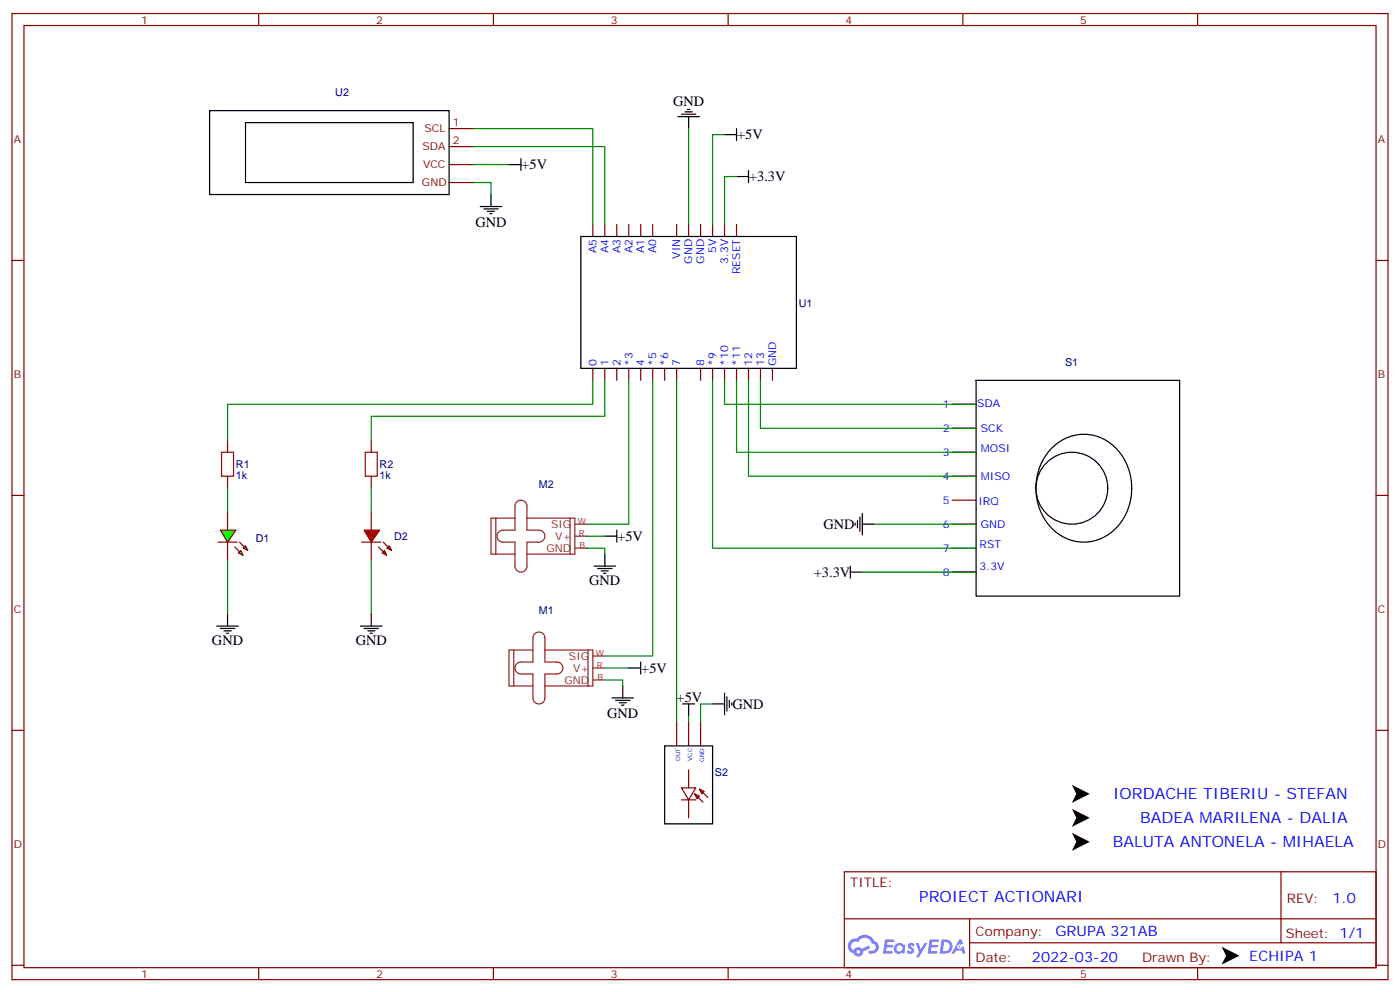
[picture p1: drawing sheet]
<svg xmlns="http://www.w3.org/2000/svg" width="412mm" height="292mm" viewBox="0 0 412 292" stroke-linecap="round" stroke-linejoin="round" font-family="sans-serif">
<g fill="none" stroke="#870000" stroke-width=".35">
<path d="M3.5 4h405.4v284.3h-405.4zM7.1 7.5h398.2v277.3h-398.2zM76.2 4v3.5M145.3 4v3.5M214.5 4v3.5M283.6 4v3.5M352.8 4v3.5M3.5 76.7h3.6M405.3 76.7h3.6M3.5 145.8h3.6M405.3 145.8h3.6M3.5 214.9h3.6"/>
<path d="M405.3 214.9h3.6M248.7 256.6h156.6v28.2h-156.6zM377.3 256.6v20.9M248.7 270.4h156.5M285.6 277.5h119.6M285.6 270.4v14.1M3.5 284.1h3.6M76.2 284.8v3.5M145.3 284.8v3.5M214.5 284.8v3.5M283.6 284.8v3.5M352.8 284.8v3.5"/>
<path d="M405.3 284.1h3.6"/>
</g>
<g fill="#5487ff">
<path d="M267.7 277.8a1.22 1.22 0 0 1 1.7 .2l-.4 .6a.47 .47 0 0 0-.3-.4 .47 .47 0 0 0-.5 .2l.1 .2a1.14 1.14 0 0 1 .8 1.8 1.14 1.14 0 0 1-1.9 0l-.2-.2 .5-.6 .7 .4a.29 .29 0 0 0 .3-.2 .29 .29 0 0 0-.2-.3 1.04 1.04 0 0 1-.6-1.7z"/>
<path d="M260.7 276.5h2.4l.3 .2-.2 .5h-1.8l-.1 .9h1.5l.3 .4-.3 .3h-1.6l-.2 1.1 1.7 .1 .2 .3-.2 .3-2.6 .1z"/>
<path d="M273.8 276.5h2.4l.3 .2-.1 .5h-1.8l-.2 .9h1.6l.3 .4-.4 .3h-1.6l-.1 1.1 1.7 .1 .2 .3-.2 .3-2.6 .1z"/>
<path d="M282.6 276.5h.7l.3 1.3-.6 .3a.69 .69 0 0 0-1 .3 .69 .69 0 0 0 .4 .9 .69 .69 0 0 0 .9-.6l.5-.3 .6 2.2h-.8l-.2-.8h-1.8l-.5 .8h-.8z"/>
<path d="M269.8 277.6h.8l.6 1.8 1.1-1.8h.9l-2.6 4.2h-.8l.9-1.6z"/>
<path d="M277.4 276.5l-.6 4.2h1.3a2.11 2.11 0 0 0 2.5-2.2 2.11 2.11 0 0 0-2.5-2zM278.1 277.2a1.39 1.39 0 0 1 1.7 1.5 1.39 1.39 0 0 1-1.8 1.2h-.3z"/>
<path d="M263.7 278.1a1.54 1.54 0 0 0-.1 2.2 1.54 1.54 0 0 0 2.2 .1l.6 .3 .3-2.3-.2-.3h-.4a1.49 1.49 0 0 0-2.4 0zM264 279.1a.94 .94 0 0 1 1.8 0 .94 .94 0 0 1-1.8 0z"/>
<path d="M250.4 276.9a2.18 2.18 0 0 0 1.1 3.7 1.44 1.44 0 0 0 1.6 .9 1.44 1.44 0 0 0 1.2-1.5l2-1-.5-.7-1.9 1a1.47 1.47 0 0 0-2.4 .4 1.39 1.39 0 0 1-.7-1.9 1.39 1.39 0 0 1 2-.5 2.12 2.12 0 0 1 2.2-1.3 2.12 2.12 0 0 1 1.9 1.7 1.14 1.14 0 0 1 1.1 1.4 1.14 1.14 0 0 1-1.7 .7 .43 .43 0 0 0-.5 .4 .43 .43 0 0 0 .4 .5 1.98 1.98 0 0 0 2.5-1.3 1.98 1.98 0 0 0-1.2-2.5 3.1 3.1 0 0 0-5.3-.7l-.9 .1zM252.3 280.2a.55 .55 0 0 1 1.1 0 .55 .55 0 0 1-1.1 0z"/>
<circle cx="282.6" cy="278.6" r=".26"/>
</g>
<g fill="none" stroke="#870000" stroke-width=".35">
<path d="M174.6 66.1v3.5M178.2 66.1v3.5M181.7 66.1v3.5M185.2 66.1v3.5M188.7 66.1v3.5M192.3 66.1v3.5M199.3 66.1v3.5M202.8 66.1v3.5M206.4 66.1v3.5M209.9 66.1v3.5M213.4 66.1v3.5M217 66.1v3.5"/>
<path d="M174.6 108.4v3.5M178.2 108.4v3.5M181.7 108.4v3.5M185.2 108.4v3.5M188.7 108.4v3.5M192.3 108.4v3.5M195.8 108.4v3.5M199.3 108.4v3.5M206.4 108.4v3.5M209.9 108.4v3.5M213.4 108.4v3.5M217 108.4v3.5"/>
<path d="M220.5 108.4v3.5M224 108.4v3.5M227.5 108.4v3.5M67 129.6v3.5M109.4 129.6v3.5M67 140.2v3.5M109.4 140.2v3.5"/>
</g>
<path d="M171.1 69.6h63.5v38.8h-63.5z" fill="none" stroke="#000" stroke-width=".35"/>
<path d="M65.3 133.1h3.5v7.1h-3.5zM107.6 133.1h3.5v7.1h-3.5z" fill="none" stroke="#a10000" stroke-width=".35"/>
<g fill="#f00" stroke="#870000" stroke-width=".35">
<path d="M107.2 156h4.6l-2.4 3.6z"/>
<path d="M106.5 159.6h5.7z"/>
</g>
<g fill="#870000" stroke="#870000" stroke-width=".35">
<path d="M112.9 159.6l1.4 1.4z"/>
<path d="M111.5 161l1.4 1.4z"/>
</g>
<g fill="#f00" stroke="#870000" stroke-width=".35">
<path d="M113.9 161.3l.8-.7 .7 1.4z"/>
<path d="M112.5 162.7l.7-.7 .7 1.4z"/>
</g>
<g fill="none" stroke="#870000" stroke-width=".35">
<path d="M132.3 37.9h7M132.3 53.7h7M132.3 48.4h7M132.3 43.1h7M280.5 119h7M280.5 126h7M280.5 133.1h7M67 150.7v5.3M67 159.6v5.3M109.4 150.7v5.3M109.4 159.6v5.3M280.5 140.2h7"/>
<path d="M280.5 147.2h7M280.5 154.3h7M280.5 161.3h7M280.5 168.4h7M199.3 212.5v7M202.8 212.5v7M206.4 212.5v7M200.7 231.9h4.3l-2.2 3.5zM200.7 235.4h4.3M202.8 226.6v5.3M202.8 235.4v5.3M204.6 233.6l1.4 .8-.7 .7z"/>
<path d="M204.6 233.6l2.5 2.5M206 232.2l1.4 .7-.7 .7zM206 232.2l2.5 2.5"/>
</g>
<g fill="none" stroke="#008700" stroke-width=".35">
<path d="M139.3 37.9h35.3v28.2M139.3 53.7h5.3v3.6M139.3 43.1h38.9v23M139.3 48.4h10.6M174.6 111.9v7.1h-107.6v10.6M178.2 111.9v10.6h-68.8v7.1M185.2 111.9v42.4h-12.3M192.3 111.9v81.2h-14.1M199.3 111.9v100.6M213.4 111.9v7.1h74.1M217 111.9v21.2h70.5M220.5 111.9v28.3h67"/>
<path d="M224 111.9v14.1h63.5M67 143.7v7M109.4 143.7v7M172.9 157.8h5.3M257.5 154.3h30M67 164.9v15.8M109.4 164.9v15.8M172.9 161.3h5.3v1.8M254 168.4h33.5M178.2 196.6h7M178.2 200.1h5.2v1.8M202.8 210.7v1.8"/>
<path d="M209.9 207.2h-3.5v5.3"/>
</g>
<g fill="none" stroke="#000" stroke-width=".35">
<path d="M61.7 32.6h70.6v24.7h-70.6zM72.3 36.1h49.4v17.6h-49.4zM144.6 57.3v3.5M149.9 48.4h3.6M153.5 46.7v3.5M141.5 60.8h6.3M142.5 61.5h4.3M143.6 62.2h2.1M144.3 62.9h.7M287.5 111.9h60v63.5h-60zM310.3 131.4a13.3 13.3 0 0 1 21.4 4.7 16.8 16.8 0 0 1-6.9 22.2 13.6 13.6 0 0 1-18.5-8.4 17.2 17.2 0 0 1 4-18.5zM178.2 157.8h3.5"/>
<path d="M181.7 156v3.6M251.9 153.9v.7M252.6 153.2v2.1M253.3 152.2v4.2M254 154.3h3.5M254 151.1v6.3M175 166.6h6.3M176 167.3h4.3M177.1 168h2.1M177.8 168.7h.7M178.2 163.1v3.5M250.5 168.4h3.5"/>
<path d="M250.5 166.6v3.5M63.9 184.3h6.3M64.9 185h4.2M66 185.7h2.1M66.7 186.4h.7M67 180.7v3.6M106.2 184.3h6.3M107.2 185h4.3M108.3 185.7h2.1M109 186.4h.7M109.4 180.7v3.6M185.2 196.6h3.5"/>
<path d="M188.7 194.8v3.6M180.3 205.4h6.3M181.3 206.1h4.3M182.4 206.8h2.1M183.1 207.5h.7M183.4 201.9v3.5M195.8 219.5h14.1v23h-14.1zM201.1 207.2h3.5M202.8 207.2v3.5M209.9 207.2h3.5M213.4 204v6.4M214.1 205.1v4.2"/>
<path d="M214.8 206.1v2.1M215.5 206.8v.7"/>
<circle cx="315.7" cy="143.7" r="10.6"/>
</g>
<g fill="none" stroke="#8c2424" stroke-width=".35">
<path d="M146 152.5v10.6M151.7 152.5h-7.1v10.6h7.1M152.2 147.7a1.76 1.76 0 0 1 1.9-.4 1.76 1.76 0 0 1 1.1 1.7v7h3.5a1.76 1.76 0 0 1 1.8 1.8 1.76 1.76 0 0 1-1.8 1.8h-3.5v7a1.76 1.76 0 0 1-1.7 1.8 1.76 1.76 0 0 1-1.8-1.8v-7h-3.5a1.76 1.76 0 0 1-1.8-1.8 1.76 1.76 0 0 1 1.8-1.8h3.5v-7zM155.2 152.5h14.1v10.6h-14.1M167.9 152.5v10.6M169.3 154.3h3.6M169.3 157.8h3.6M169.3 161.3h3.6M151.3 191.3v10.6M157 191.3h-7.1v10.6h7.1M157.5 186.5a1.76 1.76 0 0 1 1.9-.3 1.76 1.76 0 0 1 1.1 1.6v7h3.5a1.76 1.76 0 0 1 1.8 1.8 1.76 1.76 0 0 1-1.8 1.8h-3.5v7a1.76 1.76 0 0 1-1.7 1.8 1.76 1.76 0 0 1-1.8-1.8v-7h-3.5a1.76 1.76 0 0 1-1.8-1.8 1.76 1.76 0 0 1 1.8-1.8h3.5v-7zM160.5 191.3h14.1v10.6h-14.1"/>
<path d="M173.2 191.3v10.6M174.6 193.1h3.6M174.6 196.6h3.6M174.6 200.1h3.6"/>
</g>
<g fill="#0f0" stroke="#870000" stroke-width=".35">
<path d="M70.2 162.7l.7-.7 .7 1.4z"/>
<path d="M72.3 160.6l.7 1.4-1.4-.7z"/>
</g>
<g fill="#870000" stroke="#870000" stroke-width=".35">
<path d="M69.1 161l1.5 1.4z"/>
<path d="M70.6 159.6l1.4 1.4z"/>
</g>
<path d="M64.2 159.6h5.6z" fill="#f00" stroke="#870000" stroke-width=".35"/>
<path d="M64.9 156h4.6l-2.5 3.6z" fill="#0f0" stroke="#870000" stroke-width=".35"/>
<path d="M202.8 37.9v28.2M213.4 39.6h-3.5v26.5M217 52h-3.6v14.1M209.9 111.9v49.4h77.6" fill="none" stroke="#008700" stroke-width=".35"/>
<path d="M199.7 34.3h6.3M200.7 33.6h4.3M201.8 32.9h2.1M202.5 32.2h.7M202.8 34.3v3.6M213.4 39.6h3.6M217 37.9v3.5M217 52h3.5M220.5 50.2v3.5" fill="none" stroke="#000" stroke-width=".35"/>
<path d="M315.7 231l5.3 2.6-5.3 2.7 1.4-2.7zM315.7 238.1l5.3 2.6-5.3 2.6 1.4-2.6zM315.7 245.1l5.3 2.7-5.3 2.6 1.4-2.6zM359.8 278.6l5.3 2.7-5.3 2.6 1.4-2.6z" fill="#000"/>
<g font-size="4.6" fill="#00f">
<text x="327.9" y="235.2">IORDACHE TIBERIU - STEFAN</text>
<text x="335.9" y="242.3">BADEA MARILENA - DALIA</text>
<text x="327.8" y="249.3">BALUTA ANTONELA - MIHAELA</text>
<text x="270.8" y="265.6">PROIECT ACTIONARI</text>
</g>
<g font-size="4.2">
<text x="198.3" y="31.1">GND</text>
<text x="217.1" y="41">+5V</text>
<text x="153.6" y="49.9">+5V</text>
<text x="220.7" y="53.4">+3.3V</text>
<text x="140.1" y="66.8">GND</text>
<text x="242.5" y="155.7">GND</text>
<text x="181.9" y="159.2">+5V</text>
<text x="173.6" y="172.3">GND</text>
<text x="239.7" y="169.8">+3.3V</text>
<text x="62.4" y="189.9">GND</text>
<text x="104.8" y="189.9">GND</text>
<text x="188.9" y="198">+5V</text>
<text x="199.3" y="206.5">+5V</text>
<text x="215.7" y="208.6">GND</text>
<text x="178.9" y="211.4">GND</text>
</g>
<g font-size="4.2" fill="#00f">
<text x="392.5" y="265.8">1.0</text>
<text x="310.9" y="275.4">GRUPA 321AB</text>
<text x="304" y="283.2">2022-03-20</text>
<text x="368" y="282.9">ECHIPA 1</text>
</g>
<g font-size="3.9" fill="#800">
<text x="250.5" y="261.2">TITLE:</text>
<text x="379.1" y="265.8">REV:</text>
<text x="287.4" y="275.4">Company:</text>
<text x="378.7" y="276">Sheet: 1/1</text>
<text x="287.4" y="283">Date:</text>
<text x="336.4" y="283.1">Drawn By:</text>
</g>
<g font-size="3.2" fill="#800">
<text x="41.6" y="7">1</text>
<text x="110.8" y="7">2</text>
<text x="179.9" y="7">3</text>
<text x="249.1" y="7">4</text>
<text x="318.2" y="7">5</text>
<text x="125.1" y="38.9">SCL</text>
<text x="133.3" y="37.1">1</text>
<text x="4.1" y="42.1">A</text>
<text x="124.5" y="44.2">SDA</text>
<text x="133.3" y="42.4">2</text>
<text x="405.9" y="42.1">A</text>
<text x="124.6" y="49.5">VCC</text>
<text x="124.3" y="54.8">GND</text>
<text x="4.1" y="111.2">B</text>
<text x="405.9" y="111.2">B</text>
<text x="4.1" y="180.4">C</text>
<text x="405.9" y="180.4">C</text>
<text x="4.1" y="249.5">D</text>
<text x="405.9" y="249.5">D</text>
<text x="41.6" y="287.8">1</text>
<text x="110.8" y="287.8">2</text>
<text x="179.9" y="287.8">3</text>
<text x="249.1" y="287.8">4</text>
<text x="318.2" y="287.8">5</text>
</g>
<g font-size="3.2" fill="#000080">
<text x="98.8" y="28.3">U2</text>
<text x="235.3" y="90.3">U1</text>
<text x="313.7" y="107.8">S1</text>
<text x="69.5" y="137.8">R1</text>
<text x="111.8" y="137.8">R2</text>
<text x="69.5" y="141">1k</text>
<text x="111.8" y="141">1k</text>
<text x="158.7" y="143.7">M2</text>
<text x="75.3" y="159.6">D1</text>
<text x="116.1" y="159">D2</text>
<text x="158.7" y="180.7">M1</text>
<text x="210.6" y="228.3">S2</text>
</g>
<g font-size="3.2" fill="#00f">
<text x="175.7" y="74.5" transform="rotate(-90 175.7 74.5)">A5</text>
<text x="179.2" y="74.5" transform="rotate(-90 179.2 74.5)">A4</text>
<text x="182.7" y="74.5" transform="rotate(-90 182.7 74.5)">A3</text>
<text x="186.3" y="74.5" transform="rotate(-90 186.3 74.5)">A2</text>
<text x="189.8" y="74.5" transform="rotate(-90 189.8 74.5)">A1</text>
<text x="193.3" y="74.5" transform="rotate(-90 193.3 74.5)">A0</text>
<text x="200.4" y="76.2" transform="rotate(-90 200.4 76.2)">VIN</text>
<text x="203.9" y="77.6" transform="rotate(-90 203.9 77.6)">GND</text>
<text x="207.4" y="77.6" transform="rotate(-90 207.4 77.6)">GND</text>
<text x="211" y="74.5" transform="rotate(-90 211 74.5)">5V</text>
<text x="214.5" y="77.7" transform="rotate(-90 214.5 77.7)">3.3V</text>
<text x="218" y="80.7" transform="rotate(-90 218 80.7)">RESET</text>
<text x="175.7" y="107.7" transform="rotate(-90 175.7 107.7)">0</text>
<text x="179.2" y="107.7" transform="rotate(-90 179.2 107.7)">1</text>
<text x="182.7" y="107.7" transform="rotate(-90 182.7 107.7)">2</text>
<text x="186.3" y="107.7" transform="rotate(-90 186.3 107.7)">*3</text>
<text x="189.8" y="107.7" transform="rotate(-90 189.8 107.7)">4</text>
<text x="193.3" y="107.7" transform="rotate(-90 193.3 107.7)">*5</text>
<text x="196.8" y="107.7" transform="rotate(-90 196.8 107.7)">*6</text>
<text x="200.4" y="107.7" transform="rotate(-90 200.4 107.7)">7</text>
<text x="207.4" y="107.7" transform="rotate(-90 207.4 107.7)">8</text>
<text x="211" y="107.7" transform="rotate(-90 211 107.7)">*9</text>
<text x="214.5" y="107.7" transform="rotate(-90 214.5 107.7)">*10</text>
<text x="218" y="107.7" transform="rotate(-90 218 107.7)">*11</text>
<text x="221.5" y="107.7" transform="rotate(-90 221.5 107.7)">12</text>
<text x="225.1" y="107.7" transform="rotate(-90 225.1 107.7)">13</text>
<text x="228.6" y="107.7" transform="rotate(-90 228.6 107.7)">GND</text>
<text x="287.9" y="119.7">SDA</text>
<text x="277.7" y="120.1">1</text>
<text x="277.7" y="127.1">2</text>
<text x="288.9" y="127.1">SCK</text>
<text x="277.7" y="134.2">3</text>
<text x="288.9" y="133.1">MOSI</text>
<text x="277.7" y="141.2">4</text>
<text x="288.9" y="141.2">MISO</text>
<text x="277.7" y="148.3">5</text>
<text x="288.2" y="148.6">IRQ</text>
<text x="277.7" y="155.3">6</text>
<text x="288.9" y="155.3">GND</text>
<text x="288.6" y="161.3">RST</text>
<text x="277.7" y="162.4">7</text>
<text x="288.6" y="167.7">3.3V</text>
<text x="277.7" y="169.4">8</text>
</g>
<g font-size="3.2" fill="#8d2323">
<text x="162.3" y="155.3">SIG</text>
<text x="163.5" y="158.9">V+</text>
<text x="161" y="162.4">GND</text>
<text x="167.6" y="194.1">SIG</text>
<text x="168.8" y="197.7">V+</text>
<text x="166.3" y="201.2">GND</text>
</g>
<g font-size="2.5" fill="#8d2323">
<text x="170.2" y="154.1">W</text>
<text x="170.5" y="157.7">R</text>
<text x="170.8" y="161.2">B</text>
<text x="175.5" y="192.9">W</text>
<text x="175.8" y="196.5">R</text>
<text x="176" y="200">B</text>
</g>
<g font-size="1.8" fill="#00f">
<text x="200.4" y="224" transform="rotate(-90 200.4 224)">OUT</text>
<text x="203.9" y="223.9" transform="rotate(-90 203.9 223.9)">VCC</text>
<text x="207.4" y="224.3" transform="rotate(-90 207.4 224.3)">GND</text>
</g>
</svg>
